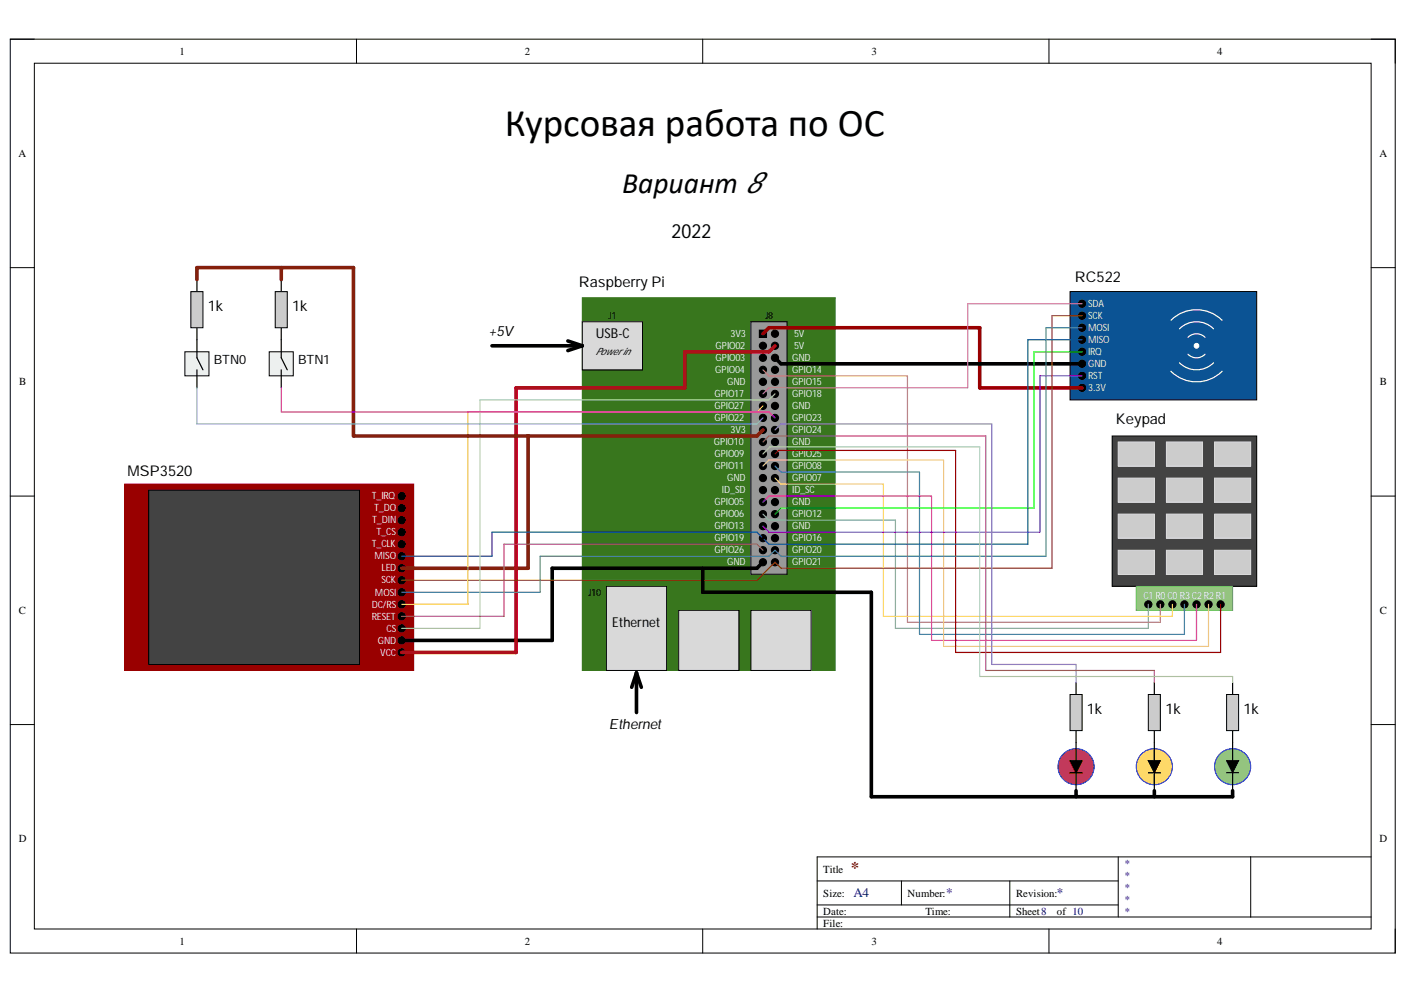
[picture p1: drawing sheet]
<svg xmlns="http://www.w3.org/2000/svg" width="297mm" height="210mm" viewBox="0 0 297 210" stroke-linecap="round" stroke-linejoin="round" font-family="sans-serif">
<path d="M2.2 8.3h292.4v193h-292.4z" fill="none" stroke="#000" stroke-width=".21"/>
<path d="M7.3 13.4h282.2v182.8h-282.2z" fill-rule="evenodd" fill="#fff"/>
<g fill="none" stroke="#000" stroke-width=".21">
<path d="M2.2 8.3h5.1M7.3 13.4h282.2v182.8h-282.2zM75.3 8.3v5M148.4 8.3v5M221.5 8.3v5.1M289.5 8.3h5.1v5.1M2.2 56.5h5.1M289.5 56.5h5.1M2.2 104.8h5.1M289.5 104.8h5.1M2.2 153h5.1M289.5 153h5.1"/>
<path d="M75.3 196.2v5.1M148.4 196.2v5.1M172.5 186h63.6M172.5 193.6h117M172.5 191.1h63.6M190.3 186v5.1M213.2 186v7.6M221.5 196.2v5.1M236.1 180.9v12.7M264 180.9v12.7M289.5 180.9h-117v15.3M294.6 196.2v5.1"/>
</g>
<path d="M122.9 62.9h53.4v78.7h-53.4z" fill-rule="evenodd" fill="#38761d"/>
<path d="M122.9 62.9h53.4v78.7h-53.4z" fill="none" stroke="#38761d" stroke-width=".21"/>
<path d="M158.5 67.9h7.7v53.4h-7.7z" fill-rule="evenodd" fill="#999"/>
<g fill="none" stroke="#000" stroke-width=".21">
<path d="M158.5 67.9h7.7v53.4h-7.7zM160.3 69.7h1.5v1.5h-1.5z"/>
<circle cx="161.1" cy="73" r=".76"/>
<circle cx="161.1" cy="78.1" r=".76"/>
<circle cx="161.1" cy="75.6" r=".76"/>
<circle cx="163.6" cy="73" r=".76"/>
<circle cx="163.6" cy="78.1" r=".76"/>
<circle cx="163.6" cy="75.6" r=".76"/>
<circle cx="163.6" cy="70.5" r=".76"/>
<circle cx="161.1" cy="95.9" r=".76"/>
<circle cx="161.1" cy="98.4" r=".76"/>
<circle cx="161.1" cy="88.3" r=".76"/>
<circle cx="161.1" cy="85.7" r=".76"/>
<circle cx="161.1" cy="90.8" r=".76"/>
<circle cx="161.1" cy="93.3" r=".76"/>
<circle cx="161.1" cy="83.2" r=".76"/>
<circle cx="161.1" cy="80.6" r=".76"/>
<circle cx="163.6" cy="95.9" r=".76"/>
<circle cx="163.6" cy="98.4" r=".76"/>
<circle cx="163.6" cy="88.3" r=".76"/>
<circle cx="163.6" cy="85.7" r=".76"/>
<circle cx="163.6" cy="90.8" r=".76"/>
<circle cx="163.6" cy="93.3" r=".76"/>
<circle cx="163.6" cy="83.2" r=".76"/>
<circle cx="163.6" cy="80.6" r=".76"/>
<circle cx="161.1" cy="108.6" r=".76"/>
<circle cx="161.1" cy="111.1" r=".76"/>
<circle cx="161.1" cy="101" r=".76"/>
<circle cx="161.1" cy="103.5" r=".76"/>
<circle cx="161.1" cy="106" r=".76"/>
<circle cx="161.1" cy="116.2" r=".76"/>
<circle cx="161.1" cy="113.6" r=".76"/>
<circle cx="161.1" cy="118.7" r=".76"/>
<circle cx="163.6" cy="108.6" r=".76"/>
<circle cx="163.6" cy="111.1" r=".76"/>
<circle cx="163.6" cy="101" r=".76"/>
<circle cx="163.6" cy="103.5" r=".76"/>
<circle cx="163.6" cy="106" r=".76"/>
<circle cx="163.6" cy="116.2" r=".76"/>
<circle cx="163.6" cy="113.6" r=".76"/>
<circle cx="163.6" cy="118.7" r=".76"/>
</g>
<g fill="#000">
<circle cx="161.1" cy="73" r=".76"/>
<circle cx="161.1" cy="78.1" r=".76"/>
<circle cx="161.1" cy="75.6" r=".76"/>
<circle cx="163.6" cy="73" r=".76"/>
<circle cx="163.6" cy="78.1" r=".76"/>
<circle cx="163.6" cy="75.6" r=".76"/>
<circle cx="163.6" cy="70.5" r=".76"/>
<circle cx="161.1" cy="95.9" r=".76"/>
<circle cx="161.1" cy="98.4" r=".76"/>
<circle cx="161.1" cy="88.3" r=".76"/>
<circle cx="161.1" cy="85.7" r=".76"/>
<circle cx="161.1" cy="90.8" r=".76"/>
<circle cx="161.1" cy="93.3" r=".76"/>
<circle cx="161.1" cy="83.2" r=".76"/>
<circle cx="161.1" cy="80.6" r=".76"/>
<circle cx="163.6" cy="95.9" r=".76"/>
<circle cx="163.6" cy="98.4" r=".76"/>
<circle cx="163.6" cy="88.3" r=".76"/>
<circle cx="163.6" cy="85.7" r=".76"/>
<circle cx="163.6" cy="90.8" r=".76"/>
<circle cx="163.6" cy="93.3" r=".76"/>
<circle cx="163.6" cy="83.2" r=".76"/>
<circle cx="163.6" cy="80.6" r=".76"/>
<circle cx="161.1" cy="108.6" r=".76"/>
<circle cx="161.1" cy="111.1" r=".76"/>
<circle cx="161.1" cy="101" r=".76"/>
<circle cx="161.1" cy="103.5" r=".76"/>
<circle cx="161.1" cy="106" r=".76"/>
<circle cx="161.1" cy="116.2" r=".76"/>
<circle cx="161.1" cy="113.6" r=".76"/>
<circle cx="161.1" cy="118.7" r=".76"/>
<circle cx="163.6" cy="108.6" r=".76"/>
<circle cx="163.6" cy="111.1" r=".76"/>
<circle cx="163.6" cy="101" r=".76"/>
<circle cx="163.6" cy="103.5" r=".76"/>
<circle cx="163.6" cy="106" r=".76"/>
<circle cx="163.6" cy="116.2" r=".76"/>
<circle cx="163.6" cy="113.6" r=".76"/>
<circle cx="163.6" cy="118.7" r=".76"/>
</g>
<path d="M160.3 69.7h1.5v1.5h-1.5z" fill-rule="evenodd" fill="#000"/>
<path d="M122.9 67.9h12.7v10.2h-12.7z" fill-rule="evenodd" fill="#d9d9d9"/>
<path d="M122.9 67.9h12.7v10.2h-12.7z" fill="none" stroke="#000" stroke-width=".21"/>
<path d="M128 123.8h12.7v17.8h-12.7z" fill-rule="evenodd" fill="#d9d9d9"/>
<path d="M128 123.8h12.7v17.8h-12.7z" fill="none" stroke="#000" stroke-width=".21"/>
<path d="M143.3 128.9h12.7v12.7h-12.7z" fill-rule="evenodd" fill="#d9d9d9"/>
<path d="M143.3 128.9h12.7v12.7h-12.7z" fill="none" stroke="#000" stroke-width=".21"/>
<path d="M158.5 128.9h12.7v12.7h-12.7z" fill-rule="evenodd" fill="#d9d9d9"/>
<path d="M158.5 128.9h12.7v12.7h-12.7z" fill="none" stroke="#000" stroke-width=".21"/>
<path d="M103.9 73h19M119.9 72l3 1M122.9 73l-3 1M134.4 142.1v8.4M134.4 142.1l-1 3M134.4 142.1l1 3" fill="none" stroke="#000" stroke-width=".76"/>
<path d="M234.8 92.1h30.5v31.7h-30.5z" fill-rule="evenodd" fill="#434343"/>
<path d="M234.8 92.1h30.5v31.7h-30.5z" fill="none" stroke="#000" stroke-width=".21"/>
<path d="M239.9 123.8h20.3v5.1h-20.3z" fill-rule="evenodd" fill="#93c47d"/>
<path d="M239.9 123.8h20.3v5.1h-20.3z" fill="none" stroke="#6aa84f" stroke-width=".21"/>
<g fill="#000">
<circle cx="242.4" cy="127.6" r=".76"/>
<circle cx="245" cy="127.6" r=".76"/>
<circle cx="247.5" cy="127.6" r=".76"/>
<circle cx="250.1" cy="127.6" r=".76"/>
<circle cx="252.6" cy="127.6" r=".76"/>
<circle cx="255.1" cy="127.6" r=".76"/>
<circle cx="257.7" cy="127.6" r=".76"/>
</g>
<g fill="none" stroke="#000" stroke-width=".21">
<circle cx="242.4" cy="127.6" r=".76"/>
<circle cx="245" cy="127.6" r=".76"/>
<circle cx="247.5" cy="127.6" r=".76"/>
<circle cx="250.1" cy="127.6" r=".76"/>
<circle cx="252.6" cy="127.6" r=".76"/>
<circle cx="255.1" cy="127.6" r=".76"/>
<circle cx="257.7" cy="127.6" r=".76"/>
</g>
<path d="M236.1 93.3h7.6v5.1h-7.6z" fill-rule="evenodd" fill="#ccc"/>
<path d="M236.1 93.3h7.6v5.1h-7.6z" fill="none" stroke="#d9d9d9" stroke-width=".21"/>
<path d="M246.2 93.3h7.7v5.1h-7.7z" fill-rule="evenodd" fill="#ccc"/>
<path d="M246.2 93.3h7.7v5.1h-7.7z" fill="none" stroke="#d9d9d9" stroke-width=".21"/>
<path d="M256.4 93.3h7.6v5.1h-7.6z" fill-rule="evenodd" fill="#ccc"/>
<path d="M256.4 93.3h7.6v5.1h-7.6z" fill="none" stroke="#d9d9d9" stroke-width=".21"/>
<path d="M236.1 101h7.6v5h-7.6z" fill-rule="evenodd" fill="#ccc"/>
<path d="M236.1 101h7.6v5h-7.6z" fill="none" stroke="#d9d9d9" stroke-width=".21"/>
<path d="M246.2 101h7.7v5h-7.7z" fill-rule="evenodd" fill="#ccc"/>
<path d="M246.2 101h7.7v5h-7.7z" fill="none" stroke="#d9d9d9" stroke-width=".21"/>
<path d="M256.4 101h7.6v5h-7.6z" fill-rule="evenodd" fill="#ccc"/>
<path d="M256.4 101h7.6v5h-7.6z" fill="none" stroke="#d9d9d9" stroke-width=".21"/>
<path d="M236.1 108.6h7.6v5.1h-7.6z" fill-rule="evenodd" fill="#ccc"/>
<path d="M236.1 108.6h7.6v5.1h-7.6z" fill="none" stroke="#d9d9d9" stroke-width=".21"/>
<path d="M246.2 108.6h7.7v5.1h-7.7z" fill-rule="evenodd" fill="#ccc"/>
<path d="M246.2 108.6h7.7v5.1h-7.7z" fill="none" stroke="#d9d9d9" stroke-width=".21"/>
<path d="M256.4 108.6h7.6v5.1h-7.6z" fill-rule="evenodd" fill="#ccc"/>
<path d="M256.4 108.6h7.6v5.1h-7.6z" fill="none" stroke="#d9d9d9" stroke-width=".21"/>
<path d="M236.1 116.2h7.6v5.1h-7.6z" fill-rule="evenodd" fill="#ccc"/>
<path d="M236.1 116.2h7.6v5.1h-7.6z" fill="none" stroke="#d9d9d9" stroke-width=".21"/>
<path d="M246.2 116.2h7.7v5.1h-7.7z" fill-rule="evenodd" fill="#ccc"/>
<path d="M246.2 116.2h7.7v5.1h-7.7z" fill="none" stroke="#d9d9d9" stroke-width=".21"/>
<path d="M256.4 116.2h7.6v5.1h-7.6z" fill-rule="evenodd" fill="#ccc"/>
<path d="M256.4 116.2h7.6v5.1h-7.6z" fill="none" stroke="#d9d9d9" stroke-width=".21"/>
<path d="M161.1 108.6l1.2 1.2h26.7v22.9h53.4v-5.1" fill="none" stroke="#76a5af" stroke-width=".25"/>
<path d="M161.1 78.1l1.2 1.3h29.3v52h53.4v-3.8" fill="none" stroke="#dd7e6b" stroke-width=".25"/>
<path d="M163.6 101l1.3 1.2h21.6v28h61v-2.6" fill="none" stroke="#ffd966" stroke-width=".25"/>
<path d="M163.6 98.4l1.3 1.3h29.2v34.3h56v-6.4" fill="none" stroke="#3d85c6" stroke-width=".25"/>
<path d="M161.1 106l1.2-1.2h34.4v30.4h55.9v-7.6" fill="none" stroke="#f0f" stroke-width=".25"/>
<path d="M161.1 98.4l1.2-1.3h36.9v39.4h55.9v-8.9" fill="none" stroke="#f9cb9c" stroke-width=".25"/>
<path d="M163.6 95.9l.8-.8h37.3v42.7h56v-10.2" fill="none" stroke="#900" stroke-width=".25"/>
<path d="M26.3 102.2h61v39.4h-61z" fill-rule="evenodd" fill="#900"/>
<path d="M26.3 102.2h61v39.4h-61z" fill="none" stroke="#900" stroke-width=".21"/>
<path d="M31.4 103.5h44.5v36.8h-44.5z" fill-rule="evenodd" fill="#434343"/>
<g fill="none" stroke="#000" stroke-width=".21">
<path d="M31.4 103.5h44.5v36.8h-44.5z"/>
<circle cx="84.8" cy="117.5" r=".76"/>
<circle cx="84.8" cy="120" r=".76"/>
<circle cx="84.8" cy="112.4" r=".76"/>
<circle cx="84.8" cy="109.8" r=".76"/>
<circle cx="84.8" cy="114.9" r=".76"/>
<circle cx="84.8" cy="104.8" r=".76"/>
<circle cx="84.8" cy="107.3" r=".76"/>
<circle cx="84.8" cy="132.7" r=".76"/>
<circle cx="84.8" cy="122.5" r=".76"/>
<circle cx="84.8" cy="127.6" r=".76"/>
<circle cx="84.8" cy="125.1" r=".76"/>
<circle cx="84.8" cy="130.2" r=".76"/>
<circle cx="84.8" cy="135.2" r=".76"/>
<circle cx="84.8" cy="137.8" r=".76"/>
</g>
<g fill="#000">
<circle cx="84.8" cy="117.5" r=".76"/>
<circle cx="84.8" cy="120" r=".76"/>
<circle cx="84.8" cy="112.4" r=".76"/>
<circle cx="84.8" cy="109.8" r=".76"/>
<circle cx="84.8" cy="114.9" r=".76"/>
<circle cx="84.8" cy="104.8" r=".76"/>
<circle cx="84.8" cy="107.3" r=".76"/>
<circle cx="84.8" cy="132.7" r=".76"/>
<circle cx="84.8" cy="122.5" r=".76"/>
<circle cx="84.8" cy="127.6" r=".76"/>
<circle cx="84.8" cy="125.1" r=".76"/>
<circle cx="84.8" cy="130.2" r=".76"/>
<circle cx="84.8" cy="135.2" r=".76"/>
<circle cx="84.8" cy="137.8" r=".76"/>
</g>
<path d="M161.1 90.8l-1.3 1.3h-48.3v27.9h-26.7" fill="none" stroke="#85200c" stroke-width=".76"/>
<path d="M161.1 118.7l-1.3 1.3h-43.2v15.2h-31.8" fill="none" stroke="#000" stroke-width=".76"/>
<path d="M163.6 73l-1.3 1.3h-17.8v7.6h-35.5v55.9h-24.2" fill="none" stroke="#c00" stroke-width=".76"/>
<path d="M163.6 118.7l-3.8 3.8h-75" fill="none" stroke="#b45f06" stroke-width=".25"/>
<path d="M163.6 116.2l-1.3 1.3h-48.3v7.6h-29.2" fill="none" stroke="#45818e" stroke-width=".25"/>
<path d="M160.8 113.4l-1-1h-55.9v5.1h-19.1" fill="none" stroke="#0b5394" stroke-width=".25"/>
<path d="M163.6 83.2l-1.3 1.2h-61v48.3h-16.5" fill="none" stroke="#b6d7a8" stroke-width=".25"/>
<path d="M161.1 116.2l-1.3-1.3h-53.4v15.3h-21.6" fill="none" stroke="#a64d79" stroke-width=".25"/>
<path d="M161.1 85.7l-1.3 1.3h-61v40.6h-14" fill="none" stroke="#f1c232" stroke-width=".25"/>
<path d="M225.9 61.6h39.4v22.9h-39.4z" fill-rule="evenodd" fill="#0b5394"/>
<g fill="none" stroke="#000" stroke-width=".21">
<path d="M225.9 61.6h39.4v22.9h-39.4z"/>
<circle cx="228.4" cy="71.7" r=".76"/>
<circle cx="228.4" cy="74.3" r=".76"/>
<circle cx="228.4" cy="76.8" r=".76"/>
<circle cx="228.4" cy="64.1" r=".76"/>
<circle cx="228.4" cy="79.4" r=".76"/>
<circle cx="228.4" cy="69.2" r=".76"/>
<circle cx="228.4" cy="66.7" r=".76"/>
<circle cx="228.4" cy="81.9" r=".76"/>
</g>
<g fill="#000">
<circle cx="228.4" cy="71.7" r=".76"/>
<circle cx="228.4" cy="74.3" r=".76"/>
<circle cx="228.4" cy="76.8" r=".76"/>
<circle cx="228.4" cy="64.1" r=".76"/>
<circle cx="228.4" cy="79.4" r=".76"/>
<circle cx="228.4" cy="69.2" r=".76"/>
<circle cx="228.4" cy="66.7" r=".76"/>
<circle cx="228.4" cy="81.9" r=".76"/>
</g>
<circle cx="252.6" cy="73" r=".51" fill="#fff"/>
<circle cx="252.6" cy="73" r=".51" fill="none" stroke="#fff" stroke-width=".21"/>
<path d="M247.2 67.6a7.6 7.6 0 0 1 10.8 0M247.2 78.4a7.6 7.6 0 0 0 10.8 0M249 69.4a5.1 5.1 0 0 1 7.2 0M249 76.6a5.1 5.1 0 0 0 7.2 0M250.8 71.2a2.54 2.54 0 0 1 3.6 0M250.8 74.8a2.54 2.54 0 0 0 3.6 0" fill="none" stroke="#fff" stroke-width=".25"/>
<path d="M161.1 70.5l1.2-1.3h44.5v12.7h21.6" fill="none" stroke="#900" stroke-width=".76"/>
<path d="M163.6 75.6l1.3 1.2h63.5" fill="none" stroke="#000" stroke-width=".76"/>
<path d="M228.4 74.3h-10.1v33h-53.4l-1.3 1.3" fill="none" stroke="#0f0" stroke-width=".25"/>
<path d="M228.4 79.4h-8.8v33h-57.3l-1.2-1.3" fill="none" stroke="#90f" stroke-width=".25"/>
<path d="M228.4 66.7h-6.3v53.3h-57.2l-1.3-1.3" fill="none" stroke="#b45f06" stroke-width=".25"/>
<path d="M228.4 71.7h-11.4v43.2h-54.7l-1-1" fill="none" stroke="#0b5394" stroke-width=".25"/>
<path d="M228.4 69.2h-7.6v48.3h-55.9M163.6 116.2l1.3 1.3" fill="none" stroke="#45818e" stroke-width=".25"/>
<path d="M228.4 64.1h-24.1v17.8h-42l-1.2 1.3" fill="none" stroke="#c27ba0" stroke-width=".25"/>
<path d="M39 74.3h5.1v5.1h-5.1z" fill-rule="evenodd" fill="#efefef"/>
<path d="M39 74.3h5.1v5.1h-5.1z" fill="none" stroke="#000" stroke-width=".21"/>
<path d="M41.6 59.1v2.5M41.6 69.2v6.4l1.2 2.5M41.6 78.1v3.8" fill="none" stroke="#000" stroke-width=".25"/>
<path d="M40.3 61.6h2.5v7.6h-2.5z" fill-rule="evenodd" fill="#ccc"/>
<path d="M40.3 61.6h2.5v7.6h-2.5z" fill="none" stroke="#000" stroke-width=".21"/>
<path d="M56.8 74.3h5.1v5.1h-5.1z" fill-rule="evenodd" fill="#efefef"/>
<path d="M56.8 74.3h5.1v5.1h-5.1z" fill="none" stroke="#000" stroke-width=".21"/>
<path d="M59.4 59.1v2.5M59.4 69.2v6.4l1.2 2.5M59.4 78.1v3.8" fill="none" stroke="#000" stroke-width=".25"/>
<path d="M58.1 61.6h2.5v7.6h-2.5z" fill-rule="evenodd" fill="#ccc"/>
<path d="M58.1 61.6h2.5v7.6h-2.5z" fill="none" stroke="#000" stroke-width=".21"/>
<path d="M41.6 59.1v-2.6h33v35.6h36.9M59.4 56.5v2.6" fill="none" stroke="#85200c" stroke-width=".76"/>
<path d="M41.6 81.9v7.6h118.2l1.3-1.2" fill="none" stroke="#6fa8dc" stroke-width=".25"/>
<path d="M59.4 81.9v5.1h102.9l1.3 1.3" fill="none" stroke="#f0f" stroke-width=".25"/>
<path d="M227.2 144.1v2.6M227.2 154.3v2.5" fill="none" stroke="#000" stroke-width=".25"/>
<path d="M225.9 146.7h2.5v7.6h-2.5z" fill-rule="evenodd" fill="#ccc"/>
<path d="M225.9 146.7h2.5v7.6h-2.5z" fill="none" stroke="#000" stroke-width=".21"/>
<path d="M243.7 144.1v2.6M243.7 154.3v2.5" fill="none" stroke="#000" stroke-width=".25"/>
<path d="M242.4 146.7h2.6v7.6h-2.6z" fill-rule="evenodd" fill="#ccc"/>
<path d="M242.4 146.7h2.6v7.6h-2.6z" fill="none" stroke="#000" stroke-width=".21"/>
<path d="M260.2 144.1v2.6M260.2 154.3v2.5" fill="none" stroke="#000" stroke-width=".25"/>
<path d="M259 146.7h2.5v7.6h-2.5z" fill-rule="evenodd" fill="#ccc"/>
<path d="M259 146.7h2.5v7.6h-2.5z" fill="none" stroke="#000" stroke-width=".21"/>
<circle cx="227.2" cy="161.9" r="3.8" fill="#cc4125"/>
<circle cx="227.2" cy="161.9" r="3.8" fill="none" stroke="#00f" stroke-width=".21"/>
<path d="M225.9 160.6h2.5l-1.2 2.6z" fill="#000"/>
<path d="M225.9 160.6h2.5l-1.2 2.6z" fill="none" stroke="#000" stroke-width=".21"/>
<path d="M227.2 156.8v3.8M225.9 163.2h2.5M227.2 163.2v3.8" fill="none" stroke="#000" stroke-width=".25"/>
<circle cx="243.7" cy="161.9" r="3.8" fill="#f1c232"/>
<circle cx="243.7" cy="161.9" r="3.8" fill="none" stroke="#00f" stroke-width=".21"/>
<path d="M242.4 160.6h2.6l-1.3 2.6z" fill="#000"/>
<path d="M242.4 160.6h2.6l-1.3 2.6z" fill="none" stroke="#000" stroke-width=".21"/>
<path d="M243.7 156.8v3.8M242.4 163.2h2.6M243.7 163.2v3.8" fill="none" stroke="#000" stroke-width=".25"/>
<circle cx="260.2" cy="161.9" r="3.8" fill="#93c47d"/>
<circle cx="260.2" cy="161.9" r="3.8" fill="none" stroke="#00f" stroke-width=".21"/>
<path d="M259 160.6h2.5l-1.3 2.6z" fill="#000"/>
<path d="M259 160.6h2.5l-1.3 2.6z" fill="none" stroke="#000" stroke-width=".21"/>
<path d="M260.2 156.8v3.8M259 163.2h2.5M260.2 163.2v3.8" fill="none" stroke="#000" stroke-width=".25"/>
<path d="M163.6 90.8l1.3-1.3h44.5v50.8h17.8v3.8" fill="none" stroke="#8e7cc3" stroke-width=".25"/>
<path d="M161.1 93.3l1.2-1.2h45.8v49.5h35.6v2.5" fill="none" stroke="#a64d79" stroke-width=".25"/>
<path d="M161.1 95.9l1.5-1.5h44.2v48.5h53.4v1.2" fill="none" stroke="#b6d7a8" stroke-width=".25"/>
<path d="M148.4 120v5.1h35.6v43.1h76.2v-1.2M227.2 167v1.2M243.7 167v1.2" fill="none" stroke="#000" stroke-width=".76"/>
<text font-size="8.3" x="106.6" y="28.8">Курсовая работа по ОС</text>
<text font-size="6.3" x="131.4" y="40.8">Вариант 8</text>
<text font-size="4.1" x="141.8" y="50.3">2022</text>
<text font-size="3.5" fill="#800000" x="179.6" y="184.3">*</text>
<g font-size="3.1">
<text x="226.9" y="59.6">RC522</text>
<text x="43.9" y="65.7">1k</text>
<text x="61.7" y="65.7">1k</text>
<text x="122.2" y="60.7">RaspberryPi</text>
<text x="235.6" y="89.6">Keypad</text>
<text x="26.9" y="100.5">MSP3520</text>
<text x="229.5" y="150.8">1k</text>
<text x="246" y="150.8">1k</text>
<text x="262.5" y="150.8">1k</text>
</g>
<g font-size="3">
<text x="103.1" y="71">+5V</text>
<text x="128.6" y="154">Ethernet</text>
</g>
<g font-size="2.9">
<text x="125.8" y="71.5">USB-C</text>
<text x="129.2" y="132.4">Ethernet</text>
</g>
<g font-size="2.8" fill="#000080">
<text x="180.2" y="189.5">A4</text>
<text x="199.8" y="189.5">*</text>
<text x="223.1" y="189.5">*</text>
</g>
<g font-size="2.7">
<text x="45.2" y="77">BTN0</text>
<text x="62.9" y="77">BTN1</text>
</g>
<g font-size="2.3">
<text x="37.9" y="11.6">1</text>
<text x="110.8" y="11.6">2</text>
<text x="184" y="11.6">3</text>
<text x="257" y="11.6">4</text>
<text x="3.9" y="33.1">A</text>
<text x="291.2" y="33.1">A</text>
<text x="4.1" y="81.4">B</text>
<text x="291.3" y="81.4">B</text>
<text x="4" y="129.6">C</text>
<text x="291.3" y="129.6">C</text>
<text x="4" y="177.8">D</text>
<text x="291.2" y="177.8">D</text>
<text x="173.8" y="184.3">Title</text>
<text x="173.8" y="189.3">Size:</text>
<text x="191.6" y="189.3">Number:</text>
<text x="214.5" y="189.3">Revision:</text>
<text x="173.8" y="193.1">Date:</text>
<text x="173.8" y="195.7">File:</text>
<text x="195.4" y="193.1">Time:</text>
<text x="214.5" y="193.1">Sheet8</text>
<text x="223.1" y="193.1">of 10</text>
<text x="37.9" y="199.5">1</text>
<text x="110.8" y="199.5">2</text>
<text x="184" y="199.5">3</text>
<text x="257" y="199.5">4</text>
</g>
<g font-size="2.3" fill="#000080">
<text x="237.3" y="183">*</text>
<text x="237.3" y="185.5">*</text>
<text x="237.3" y="188.1">*</text>
<text x="237.3" y="190.6">*</text>
<text x="237.3" y="193.1">*</text>
</g>
<g font-size="2.1" fill="#efefef">
<text x="229.7" y="64.8">SDA</text>
<text x="154.2" y="71.1">3V3</text>
<text x="167.6" y="71.1">5V</text>
<text x="229.7" y="67.3">SCK</text>
<text x="229.7" y="69.9">MOSI</text>
<text x="151.1" y="73.7">GPIO02</text>
<text x="151.1" y="76.2">GPIO03</text>
<text x="167.2" y="76.2">GND</text>
<text x="167.6" y="73.7">5V</text>
<text x="229.7" y="72.4">MISO</text>
<text x="229.7" y="74.9">IRQ</text>
<text x="229.7" y="77.5">GND</text>
<text x="150.8" y="83.9">GPIO17</text>
<text x="151" y="78.7">GPIO04</text>
<text x="153.5" y="81.4">GND</text>
<text x="167.2" y="78.7">GPIO14</text>
<text x="167.2" y="81.4">GPIO15</text>
<text x="167.2" y="83.9">GPIO18</text>
<text x="229.7" y="80">RST</text>
<text x="229.7" y="82.6">3.3V</text>
<text x="150.8" y="86.4">GPIO27</text>
<text x="150.8" y="89">GPIO22</text>
<text x="167.2" y="86.4">GND</text>
<text x="167.2" y="89">GPIO23</text>
<text x="150.7" y="94">GPIO10</text>
<text x="154.2" y="91.5">3V3</text>
<text x="167.2" y="91.5">GPIO24</text>
<text x="167.2" y="94">GND</text>
<text x="150.8" y="96.6">GPIO09</text>
<text x="150.8" y="99.1">GPIO11</text>
<text x="153.5" y="101.6">GND</text>
<text x="167.2" y="96.6">GPIO25</text>
<text x="167.2" y="99.1">GPIO08</text>
<text x="167.2" y="101.6">GPIO07</text>
<text x="78.5" y="105.4">T_IRQ</text>
<text x="79" y="108">T_DO</text>
<text x="150.8" y="106.7">GPIO05</text>
<text x="152.4" y="104.2">ID_SD</text>
<text x="167.2" y="104.2">ID_SC</text>
<text x="167.2" y="106.7">GND</text>
<text x="78.6" y="110.5">T_DIN</text>
<text x="79.5" y="113">T_CS</text>
<text x="150.8" y="109.2">GPIO06</text>
<text x="150.8" y="111.8">GPIO13</text>
<text x="167.2" y="109.2">GPIO12</text>
<text x="167.2" y="111.8">GND</text>
<text x="78.5" y="115.6">T_CLK</text>
<text x="79.1" y="118.1">MISO</text>
<text x="150.8" y="114.3">GPIO19</text>
<text x="150.8" y="116.8">GPIO26</text>
<text x="153.5" y="119.4">GND</text>
<text x="167.2" y="114.3">GPIO16</text>
<text x="167.2" y="116.8">GPIO20</text>
<text x="167.2" y="119.4">GPIO21</text>
<text x="79.2" y="125.8">MOSI</text>
<text x="80.5" y="123.2">SCK</text>
<text x="80.5" y="120.6">LED</text>
<text x="78.5" y="130.9">RESET</text>
<text x="78.5" y="128.3">DC/RS</text>
<text x="241.4" y="126.6">C1 R0C0R3C2R2R1</text>
<text x="79.8" y="135.9">GND</text>
<text x="81.6" y="133.4">CS</text>
<text x="80.3" y="138.5">VCC</text>
</g>
<g font-size="2.1">
<text x="128.5" y="67.3">J1</text>
<text x="161.5" y="67.3">J8</text>
<text x="125.7" y="74.9">Pow</text>
<text x="129.3" y="74.9">erin</text>
<text x="124.2" y="125.8">J10</text>
</g>
</svg>
